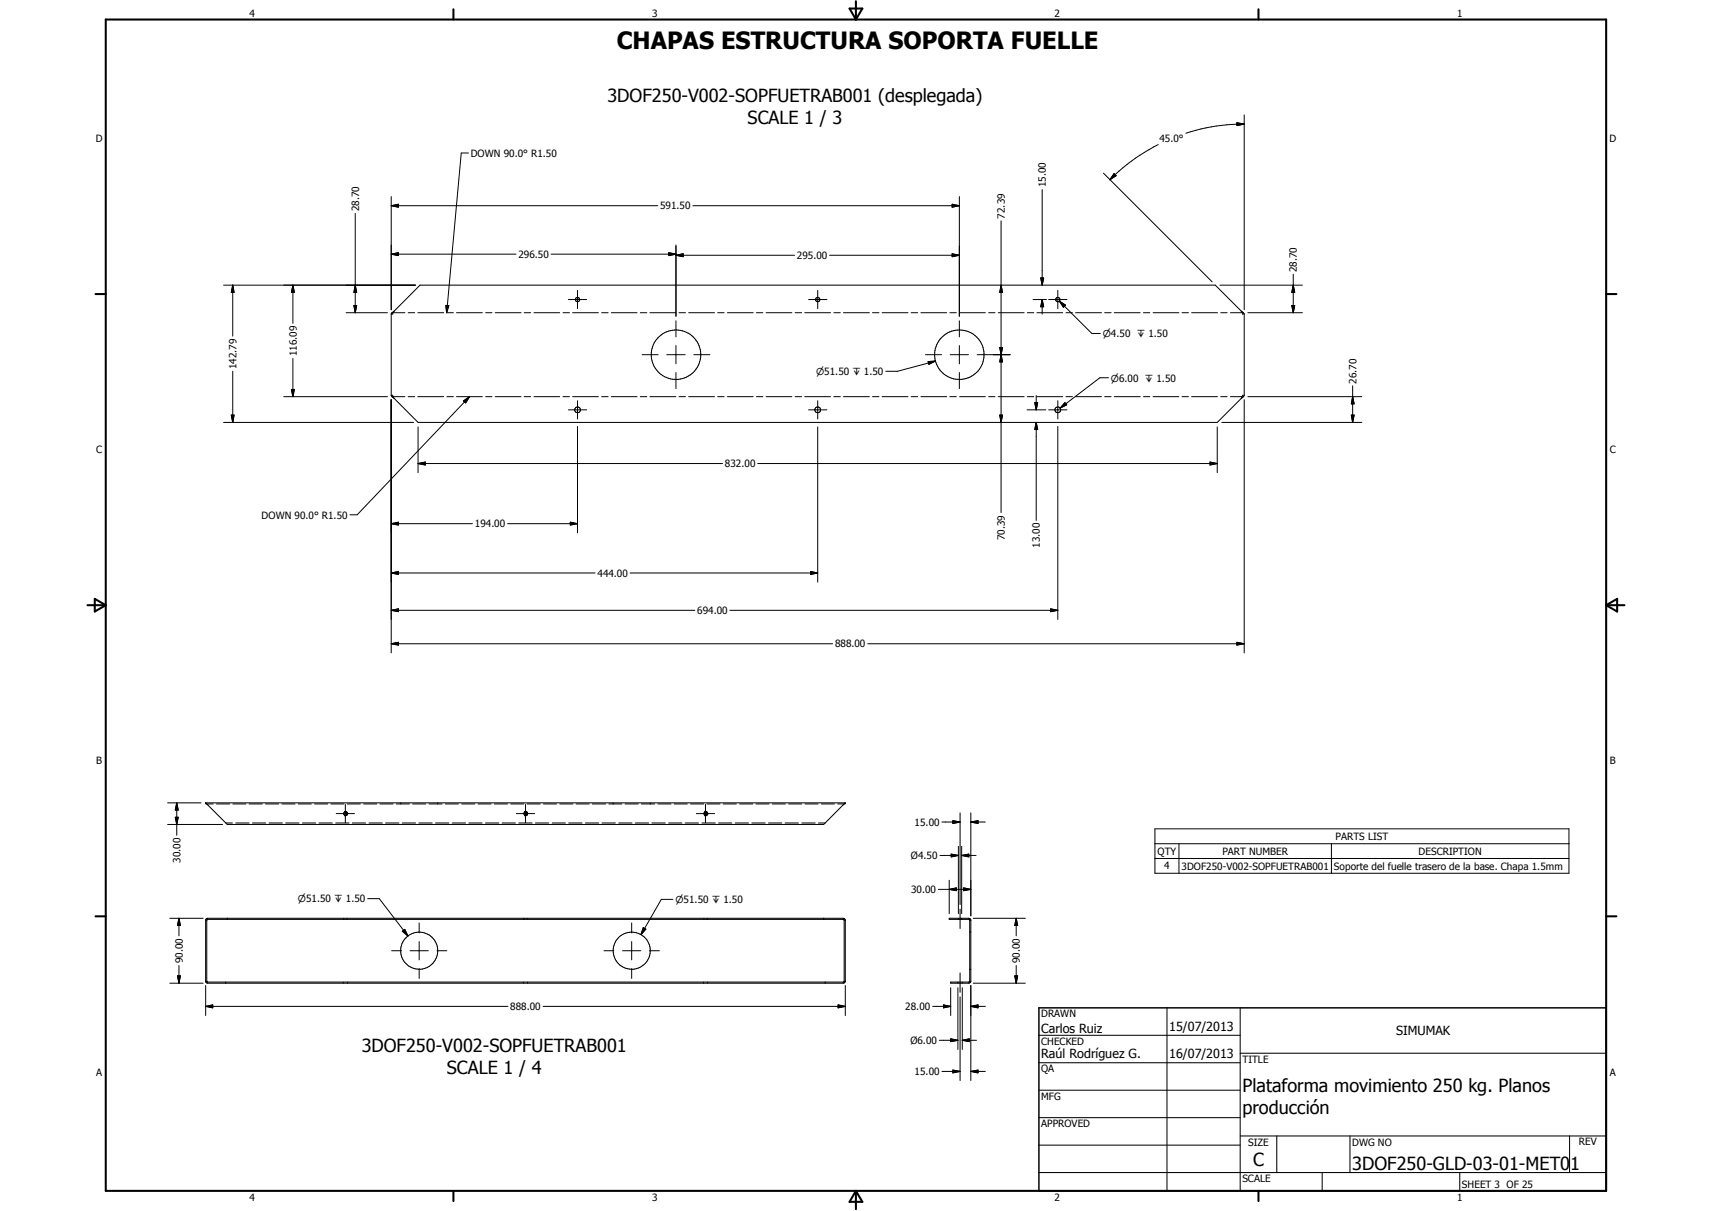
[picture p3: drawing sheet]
<svg xmlns="http://www.w3.org/2000/svg" width="594mm" height="420mm" viewBox="0 0 594 420" stroke-linecap="round" stroke-linejoin="round" font-family="sans-serif">
<g fill="none" stroke="#000" stroke-width=".35">
<path d="M431.7 39.9v67.6M162.6 53.1h-2.5l-5.1 55.4M401.9 50.2a65.6 65.6 0 0 0-16.8 12.2M429.2 42.6l2.5 .5-2.4 .5zM431.7 43.1a63.1 63.1 0 0 0-20.2 3.1M123.3 74v34.5M135.8 71.4l2.5-.5v1zM135.8 68.2v39.3M135.8 71.4h92.5M240.4 71.4h92.5M330.4 70.9l2.5 .5-2.5 .5zM332.9 68.2v41.5"/>
<path d="M347.4 76.6v101.2M361.6 65.8v33.1M382.9 60.1l37.7 37.7M386.6 60.2l.7 .8-2.2 1.4zM77.6 98.9h66.5M80.8 98.9l.4 2.5h-.9zM80.8 98.9v17.7M101.6 98.9l.5 2.5h-1zM101.6 98.9v13.3M123.3 98.9l.5 2.5h-1zM135.8 88.2l2.5-.5v1zM135.8 88.2h43.3"/>
<path d="M191.3 88.2h43.3M232.1 87.7l2.5 .5-2.5 .5zM234.6 88.6l2.5-.5v1zM234.6 85v24.7M234.6 88.6h41.1M287.9 88.6h45M330.4 88.1l2.5 .5-2.5 .5zM347.4 98.9l.5 2.5h-1zM361.1 96.4h1.1l-.6 2.5zM423.3 98.9h28.6M448.8 98.9l.5 2.5h-1zM448.8 95.2v13.3"/>
<path d="M120.1 108.5h14.3M122.8 106h1l-.5 2.5zM136.1 108.5h4.4M136.3 108.8v.3M136.4 108.5h.1M136.6 108.2l-.2 .3M136.8 107.9l-.1 .2M136.8 107.9l-1 1.1v28.2l1 1M136.8 107.9l8.9-9h276l9 9M141.6 108.5h2.3M145 108.5h9M154.7 106h1l-.7 2.5z"/>
<path d="M155.1 108.5h2.2M158.4 108.5h9M168.5 108.5h2.2M171.9 108.5h8.9M181.9 108.5h2.2M185.3 108.5h8.9M195.4 108.5h2.2M197.2 103.9h6.4M198.7 108.5h8.9M200.4 100.8v6.3M208.8 108.5h2.2M212.1 108.5h9"/>
<path d="M222.2 108.5h2.2M225.5 108.5h9M234.6 111.3v5.6M234.6 119.9v6.3M235.6 108.5h2.3M239 108.5h8.9M249 108.5h2.3M252.4 108.5h9M262.5 108.5h2.2M265.8 108.5h9M275.9 108.5h2.3M279.3 108.5h8.9"/>
<path d="M280.6 103.9h6.3M283.8 100.8v6.3M289.3 108.5h2.3M292.7 108.5h9M302.8 108.5h2.2M306.1 108.5h9M316.2 108.5h2.2M319.6 108.5h8.9M329.6 108.5h2.2M332.9 111.3v5.6M332.9 119.9v6.3M333 108.5h8.9"/>
<path d="M343.1 108.5h2.2M346.4 108.5h9M356.5 108.5h2.2M358.5 103.9h4.6M359.8 108.5h9M361.6 103.9l.6 2.5h-1.1zM361.6 103.9v5.1M363.9 103.9h6.3M367.1 100.8v6.3M367.6 104.5l2.1 1.4-.7 .7zM367.6 104.5l11.3 11.2h2.9M369.9 108.5h2.2"/>
<path d="M373.2 108.5h9M383.3 108.5h2.3M386.7 108.5h8.9M396.8 108.5h2.2M400.1 108.5h9M410.2 108.5h2.2M413.5 108.5h9M423.6 108.5h2.2M427 108.5h4.4M430.7 107.9l.1 .2M430.7 107.9l1 1.2v28l-1 1.1M430.9 108.2l.2 .3"/>
<path d="M431.2 108.8v.3M433 108.5h18.9M448.3 106h1l-.5 2.5zM80.8 128.8v17.8M98.5 137.6h35.9M101.1 135.1h1l-.5 2.5zM101.6 124.4v13.2M135.8 138.7v87.8M136.1 137.6h4.4M136.3 137.1v.2M136.4 137.6l.2 .4M136.4 137.6h.1"/>
<path d="M136.7 138.1l.1 .1M136.8 138.2l8.3 8.4h277.3l8.3-8.4M141.6 137.6h2.3M145 137.6h9M155.1 137.6h2.2M158.4 137.6h9M160.8 139.1l2.1-1.5-1.3 2.2zM162.9 137.6l-39 41h-2.5M168.5 137.6h2.2M171.9 137.6h8.9M181.9 137.6h2.2M185.3 137.6h8.9"/>
<path d="M195.4 137.6h2.2M198.7 137.6h8.9M200.4 139v6.4M208.8 137.6h2.2M212.1 137.6h9M222.2 137.6h2.2M222.8 123.1h5.6M225.5 137.6h9M231.4 123.1h6.3M234.6 129.2v5.6M235.6 137.6h2.3M239 137.6h8.9"/>
<path d="M240.7 123.1h5.6M249 137.6h2.3M252.4 137.6h9M262.5 137.6h2.2M265.8 137.6h9M275.9 137.6h2.3M279.3 137.6h8.9M283.8 139v6.4M289.3 137.6h2.3M292.7 137.6h9M302.8 137.6h2.2M306.1 137.6h9"/>
<path d="M316.2 137.6h2.2M319.6 137.6h8.9M321.1 123.1h5.6M322.1 125.5l2.5-.2-2.3 1.1zM324.6 125.3l-13.2 3.5h-4M329.6 137.6h2.2M329.7 123.1h6.4M332.9 129.2v5.6M333 137.6h8.9M339.1 123.1h11.5M343.1 137.6h2.2M346.4 137.6h9"/>
<path d="M346.9 120.6h1l-.5 2.5zM347.4 123.1l.5 2.5h-1zM356.5 137.6h2.2M359.1 139.7h1l-.5 2.5zM359.6 137.2v5M359.8 137.6h9M367.1 139v6.4M369.5 139.7l.7 .8-2.3 1.1zM369.9 137.6h2.2M373.2 137.6h9M383.3 137.6h2.3M384.6 131.1h-2.9l-13.8 10.5"/>
<path d="M386.7 137.6h8.9M396.8 137.6h2.2M400.1 137.6h9M410.2 137.6h2.2M413.5 137.6h9M423.6 137.6h2.2M427 137.6h4.4M430.8 138.1l-.1 .1M431.1 137.6l-.2 .4M431.2 137.1v.2M431.7 138.7v87.8M433 137.6h39.6"/>
<path d="M469.4 137.6l.5 2.5h-1zM469.4 133.9v12.7M77.6 146.6h65.9M80.3 144h.9l-.4 2.6zM145.1 148.1v15.9M197.2 142.2h6.4M200.4 148v36.9M280.6 142.2h6.3M283.8 148.1v53.9M346.9 144h1l-.5 2.6zM356.4 142.2h6.5M359.6 146.6l.5 2.4h-1z"/>
<path d="M359.6 146.6v34M363.9 142.2h6.3M367.1 148v66.9M422.4 148.1v15.9M424 146.6h48.6M468.9 144h1l-.5 2.6zM145.1 160.8l2.5-.5v1zM145.1 160.8h105.6M262.9 160.8h159.5M419.9 160.3l2.5 .5-2.5 .5zM135.8 198.8l2.5-.5v1zM135.8 181.7l2.5-.5v1z"/>
<path d="M135.8 198.8h70.7M135.8 181.7h28.2M176.1 181.7h24.3M197.9 181.2l2.5 .5-2.5 .5zM218.6 198.8h65.2M281.3 198.3l2.5 .5-2.5 .5zM135.8 211.8l2.5-.6v1zM135.8 211.8h105.3M253.3 211.8h113.8M364.6 211.2l2.5 .6-2.5 .4zM135.8 223.4l2.5-.6v1zM135.8 223.4h153.1"/>
<path d="M301.1 223.4h130.6M429.2 222.8l2.5 .6-2.5 .4zM58.2 278.6h11.6M61.3 278.6l.5 2.5h-1zM61.3 278.6v11.2M71.4 278.6h221.9l-7.5 7.4h-206.9zM71.7 278.9h2.3M75.1 278.9h4.6M80.8 278.9h4.5M86.5 278.9h4.5M92.2 278.9h4.5M97.8 278.9h4.6"/>
<path d="M103.5 278.9h4.5M109.2 278.9h4.5M114.8 278.9h4.6M119.8 279.1v6.4M120.5 278.9h4.5M126.2 278.9h4.5M131.9 278.9h4.5M137.5 278.9h4.6M139.1 278.6v.1M139.1 278.8v.1M143.2 278.9h4.5M148.9 278.9h4.5"/>
<path d="M151.9 278.6v.1M151.9 278.8v.1M154.6 278.9h4.5M160.2 278.9h4.6M165.9 278.9h4.5M171.6 278.9h4.5M177.2 278.9h4.6M182.4 279.1v6.4M182.9 278.9h4.5M188.6 278.9h4.5M194.3 278.9h4.5M199.9 278.9h4.6"/>
<path d="M205.6 278.9h4.5M211.3 278.9h4.5M212.8 278.6v.1M212.8 278.8v.1M217 278.9h4.5M222.6 278.9h4.6M225.6 278.6v.1M225.6 278.8v.1M228.3 278.9h4.5M234 278.9h4.5M239.6 278.9h4.6M244.8 279.1v6.4"/>
<path d="M245.3 278.9h4.5M251 278.9h4.5M256.7 278.9h4.5M262.3 278.9h4.6M268 278.9h4.5M273.7 278.9h4.5M279.4 278.9h4.5M285 278.9h4.6M290.7 278.9h2.2M58.2 286h19.1M60.8 283.5h1l-.5 2.5zM78.4 285.5h2.2"/>
<path d="M81.8 285.5h4.6M87.6 285.5h4.6M93.4 285.5h4.6M99.1 285.5h4.7M104.9 285.5h4.7M110.7 285.5h4.6M116.5 285.5h4.6M116.7 282.3h6.3M119.5 281.6a.75 .75 0 0 1 1.1 .7 .75 .75 0 0 1-1.1 .7M122.3 285.5h4.6M128.1 285.5h4.6M133.8 285.5h4.6"/>
<path d="M139.6 285.5h4.6M145.4 285.5h4.6M151.1 285.5h4.6M156.9 285.5h4.6M162.7 285.5h4.6M168.5 285.5h4.6M174.2 285.5h4.7M179.2 282.3h6.3M180 285.5h4.7M182 281.6a.74 .74 0 0 1 1.1 .7 .74 .74 0 0 1-1.1 .7M185.8 285.5h4.6M191.6 285.5h4.6"/>
<path d="M197.4 285.5h4.6M203.2 285.5h4.6M208.9 285.5h4.6M214.7 285.5h4.6M220.5 285.5h4.6M226.2 285.5h4.6M232 285.5h4.6M237.8 285.5h4.6M241.6 282.3h6.4M243.6 285.5h4.6M244.5 281.6a.76 .76 0 0 1 1.1 .7 .76 .76 0 0 1-1.1 .7M249.3 285.5h4.7"/>
<path d="M255.1 285.5h4.7M260.9 285.5h4.6M266.7 285.5h4.6M272.5 285.5h4.6M278.3 285.5h4.6M284 285.5h2.3M326.2 296.8h6.4M326.8 285.2h6.4M330.1 296.3l2.5 .5-2.5 .5zM330.7 284.7l2.5 .5-2.5 .5zM332.6 293.6v23.4M333.2 282v31.8"/>
<path d="M333.7 296.8l2.5-.5v1zM333.7 293.6v23.4M333.7 296.8h5M336.9 285.2l2.5-.5v1zM336.9 282v35.8M336.9 285.2h5M400.8 287.6h143.6v15.4h-143.6zM400.8 292.7h143.6M400.8 297.9h143.6M409.1 292.7v10.3M462 292.7v10.3M58.9 318.6h11.6"/>
<path d="M62.1 318.6l.5 2.5h-1zM62.1 318.6v6.1M71.5 318.9l.6-.3h220.5l.5 .2 .2 .4v21.3l-.7 .6h-220.5l-.7-.6zM71.9 319h220.8l.2 .2v21.3l-.3 .2h-220.5l-.4-.2zM78.9 318.6v.4M119.3 318.6v.1M119.3 318.9v.1M120.4 318.6v.1M120.4 318.9v.1M127.6 311.8h4l10 12.9M181.8 318.6v.1M181.8 318.9v.1"/>
<path d="M182.9 318.6v.1M182.9 318.9v.1M233.5 312h-4l-7.1 12.3M244.3 318.6v.1M244.3 318.9v.1M245.4 318.6v.1M245.4 318.9v.1M285.8 318.6v.4M325.6 308.6h11.3M329.4 308.6l2.5-.5v.9zM329.4 318.6h6.7l.7 .4 .1 21.5-.6 .6h-6.4v-.4h6.2l.4-.2v-21.3l-.3-.2h-6.8zM329.4 305.4v11.6"/>
<path d="M332.6 318.6v.1M332.6 318.9v.1M333.2 315.4v6.8M333.7 318.6v.1M333.7 318.9v.1M334.4 308.1l2.5 .5-2.5 .4zM337.7 318.6h18.1M352.6 318.6l.5 2.5h-1zM352.6 318.6v6.1M61.6 338.6h1l-.5 2.5zM62.1 335v6.1M135.9 329.9h3.4"/>
<path d="M139.6 323.1l.9-.6 1.1 2.2zM142.3 329.9h6.3M145.5 320.2v3.5M145.5 326.7v6.3M145.5 336v3.5M151.6 329.9h3.5M209.6 329.9h3.4M216 329.9h6.4M219.2 320.2v3.5M219.2 326.7v6.3M219.2 336v3.5M223.2 321.9l.9 .5-1.7 1.9z"/>
<path d="M225.4 329.9h3.4M333.2 337.6v6.7M336.5 336.3h.1M336.5 323.4h.1M336.8 336.3h.1M336.8 323.4h.1M352.1 338.6h1l-.5 2.5zM352.6 335v6.1M58.9 341.1h11.6M71.4 349.2l2.4-.5v1zM71.4 341.9v10.4M71.4 349.2h104.9"/>
<path d="M78.4 340.7v.4M119.1 340.7v.2M119.1 341v.1M120.6 340.7v.2M120.6 341v.1M181.6 340.7v.2M181.6 341v.1M183.1 340.7v.2M183.1 341v.1M188.5 349.2h104.8M244.1 340.7v.2M244.1 341v.1"/>
<path d="M245.6 340.7v.2M245.6 341v.1M286.3 340.7v.4M290.8 348.7l2.5 .5-2.5 .5zM293.3 341.9v10.4M323.6 349.2h6.3M327.4 348.7l2.5 .5-2.5 .5zM329.9 342.7v9.6M332.4 340.7v.2M332.4 341v.1M332.4 342.7v21.4M333.2 345.9v29"/>
<path d="M333.9 340.7v.2M333.9 341v.1M333.9 342.7v21.4M336.9 349.2l2.5-.5v1zM336.9 341.9v33M336.9 349.2h5M337.7 341.1h18.1M360.5 359.2h69.9M405 349.7v63.5M430.4 349.7v63.5M326 360.9h6.4M326.8 371.7h6.4"/>
<path d="M329.9 360.4l2.5 .5-2.5 .5zM330.7 371.3l2.5 .4-2.5 .5zM333.9 360.9l2.5-.5v1zM333.9 360.9h5M336.9 371.7l2.5-.4v.9zM336.9 371.7h5M360.5 368.7h69.9M360.5 378.2h69.9M430.4 365.4h127M360.5 387.8h69.9M360.5 397.3h69.9M430.4 394.1h127"/>
<path d="M443.1 394.1v12.7M468.5 394.1v12.7M544.7 394.1v12.7M360.5 406.8h196.9M458.8 406.8v6.4M506.6 406.8v6.4"/>
<circle cx="200.4" cy="103.9" r=".75"/>
<circle cx="283.7" cy="104" r=".74"/>
<circle cx="367.1" cy="103.9" r=".75"/>
<circle cx="234.6" cy="123.1" r="8.6"/>
<circle cx="332.9" cy="123.1" r="8.6"/>
<circle cx="200.4" cy="142.2" r=".99"/>
<circle cx="283.8" cy="142.2" r="1"/>
<circle cx="367.1" cy="142.2" r=".99"/>
<circle cx="119.8" cy="282.3" r=".58"/>
<circle cx="182.3" cy="282.3" r=".57"/>
<circle cx="244.8" cy="282.3" r=".57"/>
<circle cx="145.5" cy="329.9" r="6.4"/>
<circle cx="219.2" cy="329.9" r="6.4"/>
</g>
<g fill="#000">
<circle cx="71.4" cy="278.6" r=".18"/>
<circle cx="293.3" cy="278.6" r=".18"/>
</g>
<g fill="none" stroke="#000" stroke-width=".71">
<path d="M36.7 6.8h520.7v406.4h-520.7zM157.3 3.2v3.6M294.8 3h4.4l-2.2 3.8zM297 .4v6.4M436.7 3.2v3.6M33.1 102h3.6M557.4 102h3.5M30.3 210h6.4M32.9 207.8l3.8 2.2-3.8 2.2zM557.4 210h6.3M557.4 210l3.8-2.2v4.4zM33.1 317.9h3.6"/>
<path d="M557.4 317.9h3.5M157.3 413.2v3.5M297 413.2v6.3M297 413.2l2.2 3.8h-4.4zM436.7 413.2v3.5"/>
</g>
<path d="M360.5 349.7h196.9v63.5h-196.9z" fill="none" stroke="#000" stroke-width=".51"/>
<g fill="#000">
<path d="M429.2 42.6l2.5 .5-2.4 .5zM135.8 71.4l2.5-.5v1zM330.4 70.9l2.5 .5-2.5 .5zM386.6 60.2l.7 .8-2.2 1.4zM135.8 88.2l2.5-.5v1zM232.1 87.7l2.5 .5-2.5 .5zM234.6 88.6l2.5-.5v1zM330.4 88.1l2.5 .5-2.5 .5zM361.1 96.4h1.1l-.6 2.5zM80.8 98.9l.4 2.5h-.9zM101.6 98.9l.5 2.5h-1zM122.8 106h1l-.5 2.5z"/>
<path d="M123.3 98.9l.5 2.5h-1zM154.7 106h1l-.7 2.5zM347.4 98.9l.5 2.5h-1zM361.6 103.9l.6 2.5h-1.1zM367.6 104.5l2.1 1.4-.7 .7zM448.3 106h1l-.5 2.5zM448.8 98.9l.5 2.5h-1zM101.1 135.1h1l-.5 2.5zM160.8 139.1l2.1-1.5-1.3 2.2zM322.1 125.5l2.5-.2-2.3 1.1zM346.9 120.6h1l-.5 2.5zM347.4 123.1l.5 2.5h-1z"/>
<path d="M359.1 139.7h1l-.5 2.5zM369.5 139.7l.7 .8-2.3 1.1zM80.3 144h.9l-.4 2.6zM346.9 144h1l-.5 2.6zM359.6 146.6l.5 2.4h-1zM468.9 144h1l-.5 2.6zM469.4 137.6l.5 2.5h-1zM145.1 160.8l2.5-.5v1zM419.9 160.3l2.5 .5-2.5 .5zM135.8 198.8l2.5-.5v1zM135.8 181.7l2.5-.5v1zM197.9 181.2l2.5 .5-2.5 .5z"/>
<path d="M281.3 198.3l2.5 .5-2.5 .5zM135.8 211.8l2.5-.6v1zM364.6 211.2l2.5 .6-2.5 .4zM135.8 223.4l2.5-.6v1zM429.2 222.8l2.5 .6-2.5 .4zM60.8 283.5h1l-.5 2.5zM61.3 278.6l.5 2.5h-1zM330.1 296.3l2.5 .5-2.5 .5zM330.7 284.7l2.5 .5-2.5 .5zM333.7 296.8l2.5-.5v1zM336.9 285.2l2.5-.5v1zM329.4 308.6l2.5-.5v.9z"/>
<path d="M334.4 308.1l2.5 .5-2.5 .4zM61.6 338.6h1l-.5 2.5zM62.1 318.6l.5 2.5h-1zM139.6 323.1l.9-.6 1.1 2.2zM223.2 321.9l.9 .5-1.7 1.9zM352.1 338.6h1l-.5 2.5zM352.6 318.6l.5 2.5h-1zM71.4 349.2l2.4-.5v1zM290.8 348.7l2.5 .5-2.5 .5zM327.4 348.7l2.5 .5-2.5 .5zM336.9 349.2l2.5-.5v1zM329.9 360.4l2.5 .5-2.5 .5z"/>
<path d="M330.7 371.3l2.5 .4-2.5 .5zM333.9 360.9l2.5-.5v1zM336.9 371.7l2.5-.4v.9z"/>
</g>
<text font-size="8.2" x="214" y="16.9">CHAPAS ESTRUCTURA SOPORTA FUELLE</text>
<g font-size="6.3">
<text x="210.8" y="35.4">3DOF250-V002-SOPFUETRAB001 (desplegada)</text>
<text x="259.4" y="42.9">SCALE 1 / 3</text>
<text x="125.5" y="365.1">3DOF250-V002-SOPFUETRAB001</text>
<text x="155.1" y="372.6">SCALE 1 / 4</text>
<text x="431.1" y="378.8">Plataforma movimiento 250 kg. Planos</text>
<text x="431.1" y="386.4">producción</text>
<text x="434.8" y="404.7">C</text>
<text x="469.2" y="406">3DOF250-GLD-03-01-MET01</text>
</g>
<g font-size="4.4">
<text x="361.3" y="358.4">Carlos Ruiz</text>
<text x="405.7" y="357.7">15/07/2013</text>
<text x="484.5" y="359.1">SIMUMAK</text>
<text x="361.3" y="367.1">Raúl Rodríguez G.</text>
<text x="405.7" y="367.2">16/07/2013</text>
</g>
<g font-size="3.5">
<text x="86.6" y="5.8">4</text>
<text x="226.3" y="5.8">3</text>
<text x="365.9" y="5.8">2</text>
<text x="505.6" y="5.8">1</text>
<text x="33.3" y="49.4">D</text>
<text x="402.3" y="49.4">45.0°</text>
<text x="558.5" y="49.4">D</text>
<text x="163.4" y="54.4">DOWN 90.0° R1.50</text>
<text x="362.9" y="65" transform="rotate(-90 362.9 65)">15.00</text>
<text x="124.6" y="73.2" transform="rotate(-90 124.6 73.2)">28.70</text>
<text x="229.1" y="72.7">591.50</text>
<text x="348.7" y="75.9" transform="rotate(-90 348.7 75.9)">72.39</text>
<text x="179.9" y="89.5">296.50</text>
<text x="276.6" y="89.8">295.00</text>
<text x="450" y="94.4" transform="rotate(-90 450 94.4)">28.70</text>
<text x="102.9" y="123.6" transform="rotate(-90 102.9 123.6)">116.09</text>
<text x="82" y="128.1" transform="rotate(-90 82 128.1)">142.79</text>
<text x="470.7" y="133.1" transform="rotate(-90 470.7 133.1)">26.70</text>
<text x="33.4" y="157.3">C</text>
<text x="558.6" y="157.3">C</text>
<text x="251.6" y="162.1">832.00</text>
<text x="90.8" y="179.9">DOWN 90.0° R1.50</text>
<text x="164.8" y="183">194.00</text>
<text x="348.7" y="187.4" transform="rotate(-90 348.7 187.4)">70.39</text>
<text x="360.8" y="190.1" transform="rotate(-90 360.8 190.1)">13.00</text>
<text x="207.3" y="200.1">444.00</text>
<text x="242" y="213">694.00</text>
<text x="289.8" y="224.6">888.00</text>
<text x="33.4" y="265.2">B</text>
<text x="558.6" y="265.2">B</text>
<text x="317.4" y="286.5">15.00</text>
<text x="463.5" y="291.4">PARTS LIST</text>
<text x="62.6" y="299.3" transform="rotate(-90 62.6 299.3)">30.00</text>
<text x="316.1" y="298.2">Ø4.50</text>
<text x="401.7" y="296.6">QTY</text>
<text x="424.2" y="296.5">PART NUMBER</text>
<text x="492.3" y="296.6">DESCRIPTION</text>
<text x="404" y="301.7">4</text>
<text x="410" y="301.7">3DOF250-V002-SOPFUETRAB001</text>
<text x="462.9" y="301.8">Soporte del fuelle trasero de la base. Chapa 1.5mm</text>
<text x="316.1" y="309.8">30.00</text>
<text x="63.4" y="334.2" transform="rotate(-90 63.4 334.2)">90.00</text>
<text x="353.9" y="334.2" transform="rotate(-90 353.9 334.2)">90.00</text>
<text x="177.1" y="350.4">888.00</text>
<text x="314.1" y="350.4">28.00</text>
<text x="361.3" y="353">DRAWN</text>
<text x="315.9" y="362.3">Ø6.00</text>
<text x="361.3" y="362.5">CHECKED</text>
<text x="431.1" y="368.7">TITLE</text>
<text x="33.4" y="373.2">A</text>
<text x="317.4" y="373">15.00</text>
<text x="361.3" y="372.1">QA</text>
<text x="558.6" y="373.2">A</text>
<text x="361.3" y="381.6">MFG</text>
<text x="361.3" y="391.1">APPROVED</text>
<text x="433.1" y="397.5">SIZE</text>
<text x="469.2" y="397.5">DWG NO</text>
<text x="547.9" y="397.4">REV</text>
<text x="431.1" y="410.2">SCALE</text>
<text x="507.3" y="412.3">SHEET 3 OF 25</text>
<text x="86.6" y="416.7">4</text>
<text x="226.3" y="416.7">3</text>
<text x="365.9" y="416.7">2</text>
<text x="505.6" y="416.7">1</text>
</g>
<g font-size="3.3">
<text x="382.6" y="117">n4.50 x 1.50</text>
<text x="283.2" y="130.1">n51.50 x 1.50</text>
<text x="385.4" y="132.4">n6.00 x 1.50</text>
<text x="103.4" y="313.1">n51.50 x 1.50</text>
<text x="234.4" y="313.4">n51.50 x 1.50</text>
</g>
</svg>
